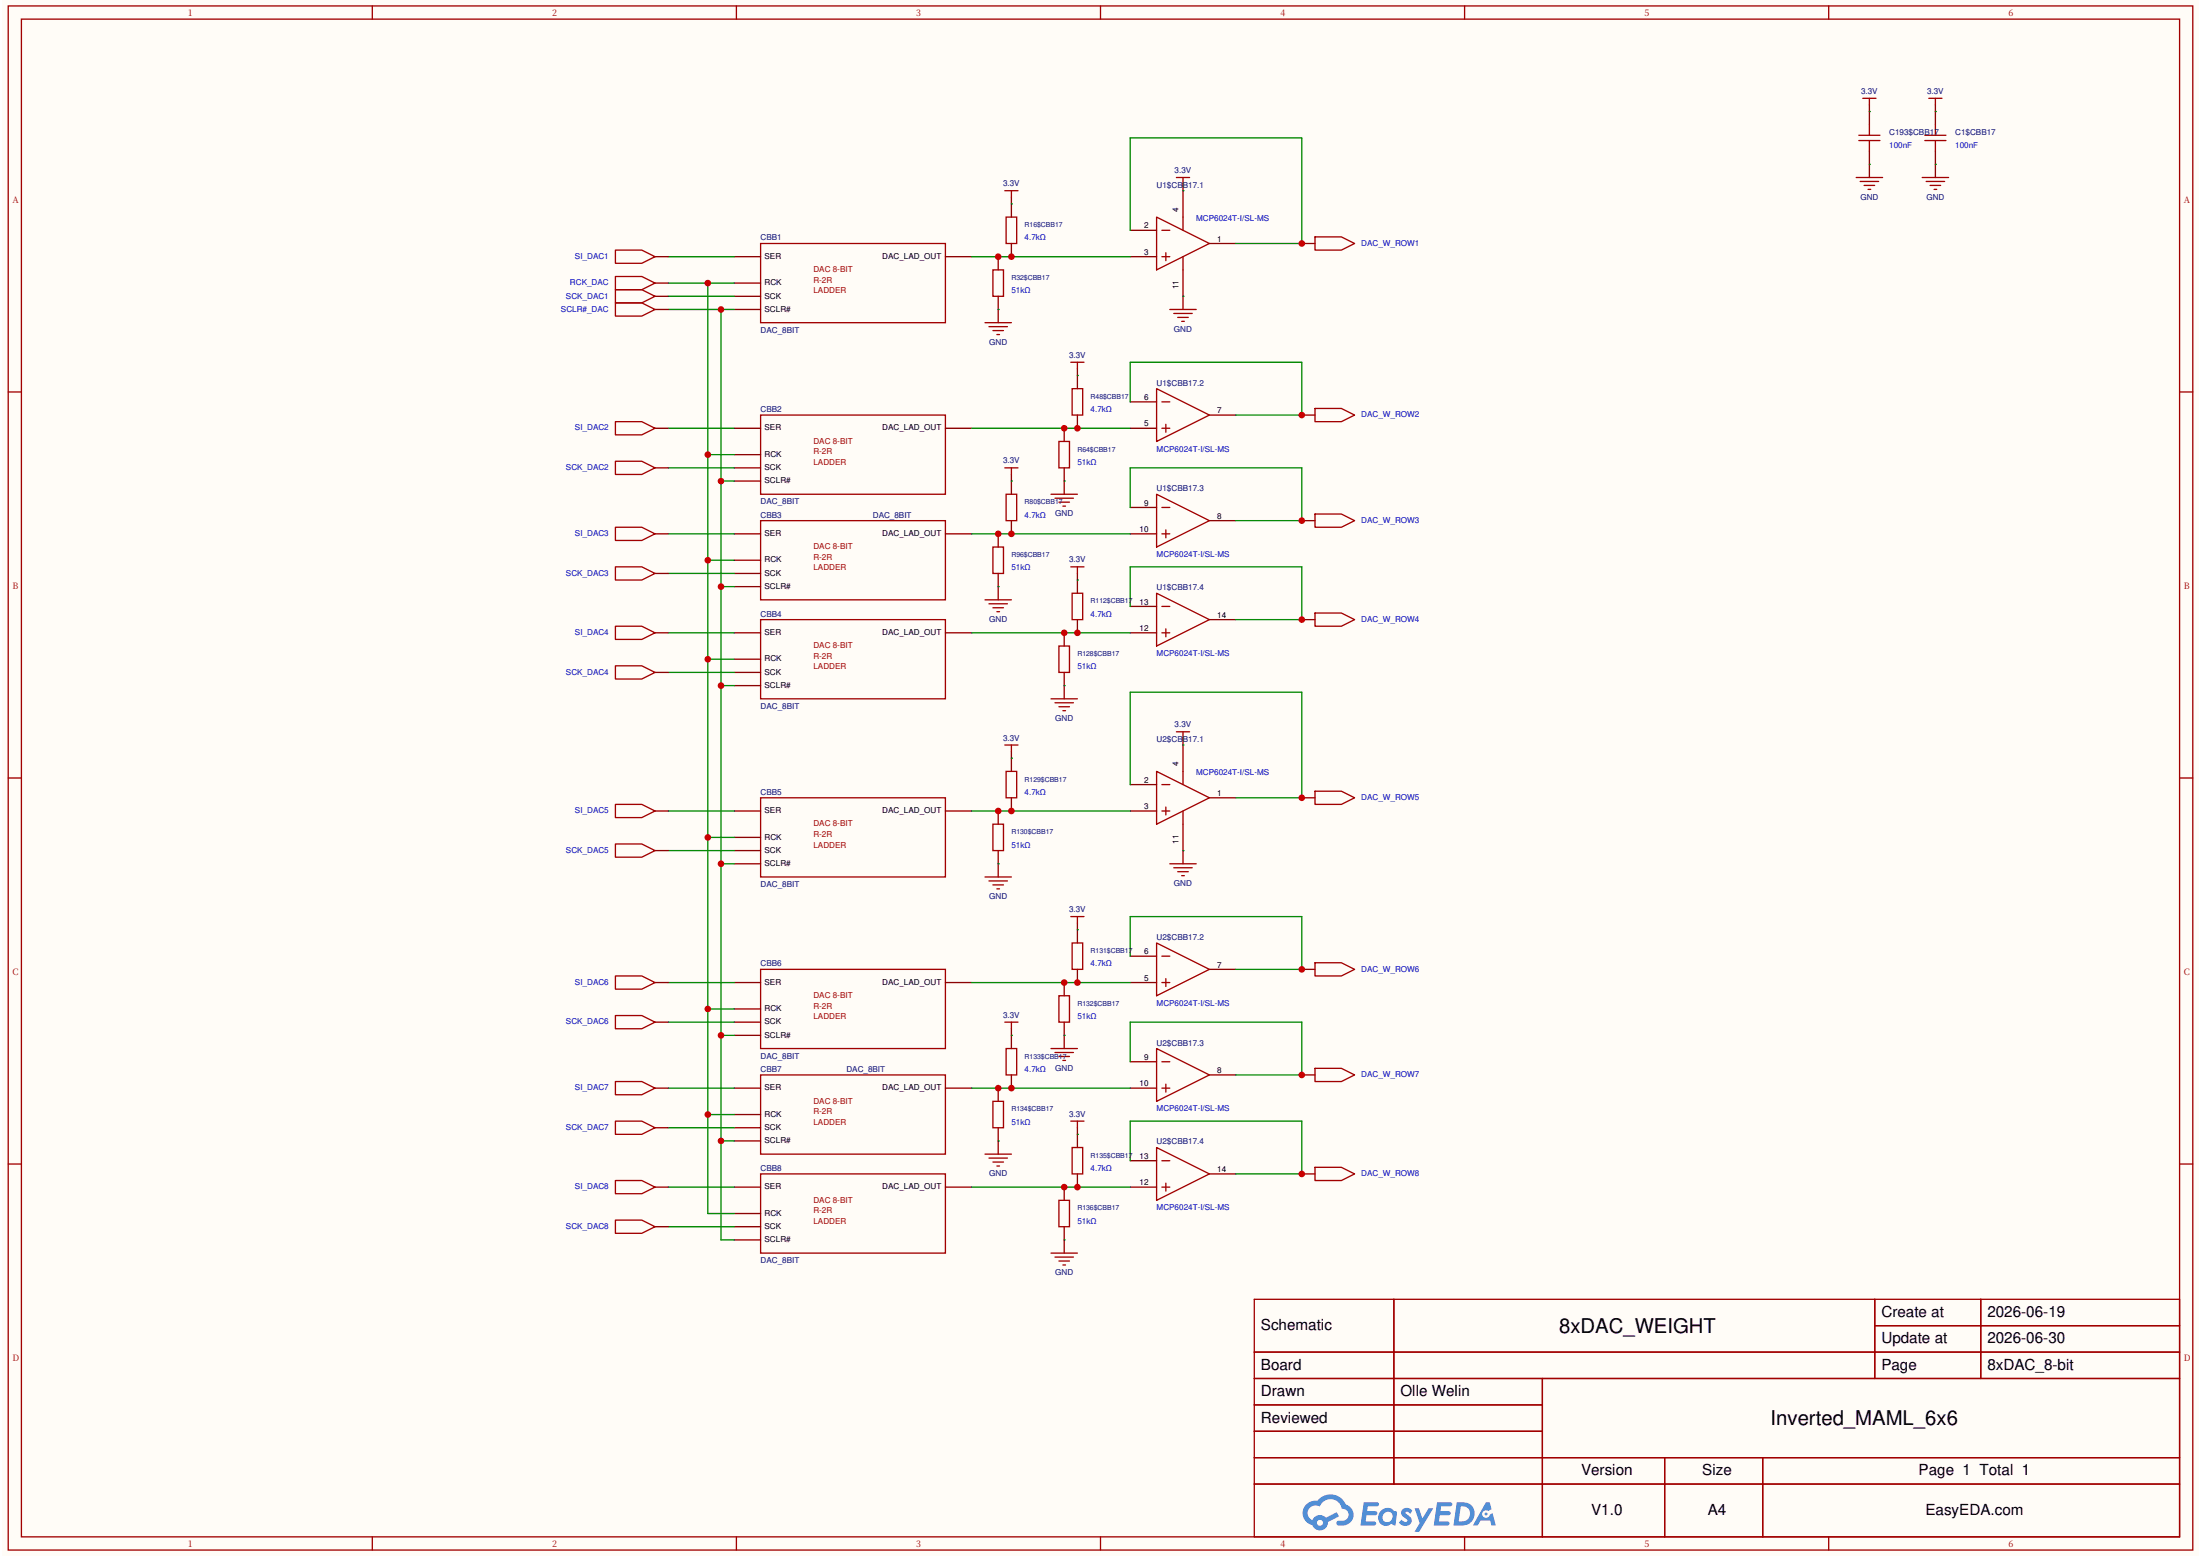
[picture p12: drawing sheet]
<svg xmlns="http://www.w3.org/2000/svg" width="297mm" height="210mm" viewBox="0 0 297 210" stroke-linecap="round" stroke-linejoin="round" font-family="sans-serif">
<path d="M.3 0h296.4v210h-296.4z" fill="#fffcf7"/>
<g fill="none" stroke="#a10000" stroke-width=".18">
<path d="M1.1 .8h294.8v208.4h-294.8zM2.9 2.6h291.2v204.8h-291.2zM50.2 .8v1.8M99.4 .8v1.8M148.5 .8v1.8M197.6 .8v1.8M246.8 .8v1.8M1.1 52.9h1.8M294.1 52.9h1.8M1.1 105h1.8M294.1 105h1.8M1.1 157.1h1.8"/>
<path d="M294.1 157.1h1.8M169.3 175.4h124.8v32h-124.8zM188.1 175.4v24.9M253 175.4v10.6M253 178.9h41.1M267.3 175.4v10.6M169.3 182.5h124.8M169.3 186h124.8M169.3 189.6h38.8M169.3 196.7h124.8M169.3 193.2h38.8M208.1 186v21.4"/>
<path d="M224.6 196.7v10.7M237.9 196.7v10.7M50.2 207.4v1.8M99.4 207.4v1.8M148.5 207.4v1.8M169.3 200.3h124.8M197.6 207.4v1.8M246.8 207.4v1.8"/>
</g>
<g fill="#5487ff">
<path d="M189.3 203.7l.5-.2a.91 .91 0 0 1 .8 .4l-.3 .4a.36 .36 0 0 0-.3-.3 .36 .36 0 0 0-.4 .2h.1a1.85 1.85 0 0 1 .8 1 .97 .97 0 0 1-.8 .7 .97 .97 0 0 1-.9-.4l.3-.4a.45 .45 0 0 0 .4 .3 .45 .45 0 0 0 .4-.2 1.98 1.98 0 0 1-.8-1z"/>
<path d="M190.9 203.6h.6l.4 1.3 .9-1.3h.6l-1.9 3.1h-.6l.7-1.1z"/>
<path d="M184 202.7h1.8a.28 .28 0 0 1 .3 .3 .28 .28 0 0 1-.3 .3h-1.2l-.1 .7h1.1h.2l.1 .2a.35 .35 0 0 1-.5 .3h-1l-.1 .8h.5a.87 .87 0 0 1 .9 .2 .27 .27 0 0 1-.3 .4h-1.8z"/>
<path d="M193.9 202.7h1.8a.28 .28 0 0 1 .3 .3 .28 .28 0 0 1-.3 .3h-1.2l-.1 .7h1.1l.3 .2a.35 .35 0 0 1-.5 .3h-1l-.1 .8h.5a.86 .86 0 0 1 .9 .2 .27 .27 0 0 1-.3 .4h-1.8z"/>
<path d="M200.5 202.7h.5l.3 1-.5 .2a.53 .53 0 0 0-.8 .2 .53 .53 0 0 0 .4 .8 .53 .53 0 0 0 .6-.5l.4-.2 .4 1.7h-.6l-.1-.7h-1.3l-.4 .7h-.7z"/>
<path d="M196.6 202.7l-.5 3.2h1a1.59 1.59 0 0 0 1.9-1.6 1.59 1.59 0 0 0-1.9-1.6zM197.1 203.3a1.05 1.05 0 0 1 1.3 1.1 1.05 1.05 0 0 1-1.4 .9h-.2z"/>
<path d="M186.3 204a1.11 1.11 0 0 0-.1 1.5 1.11 1.11 0 0 0 1.6 .1l.5 .3 .2-1.8-.1-.1-.3-.1a1.12 1.12 0 0 0-1.8 .1zM186.8 204.3a.67 .67 0 0 1 1-.1 .67 .67 0 0 1-.1 1 .67 .67 0 0 1-1 0 .67 .67 0 0 1 .1-.9z"/>
<path d="M176.3 203a1.66 1.66 0 0 0 .8 2.8 1.08 1.08 0 0 0 1.2 .7 1.08 1.08 0 0 0 .9-1.1l1.5-.8-.3-.5-1.5 .7a1.1 1.1 0 0 0-1.8 .4 1.05 1.05 0 0 1-.5-1.5 1.05 1.05 0 0 1 1.5-.4 1.56 1.56 0 0 1 1.6-1 1.56 1.56 0 0 1 1.4 1.3 .81 .81 0 0 1 .9 .8 .81 .81 0 0 1-.8 .8h-.5a.33 .33 0 0 0-.4 .3 .33 .33 0 0 0 .3 .4 1.52 1.52 0 0 0 1.8-.6 1.52 1.52 0 0 0-.2-1.9l-.6-.4a2.24 2.24 0 0 0-3.8-.5h-.3a1.79 1.79 0 0 0-1.2 .5zM177.7 205.5a.41 .41 0 0 1 .8 0 .41 .41 0 0 1-.8 0z"/>
<circle cx="200.5" cy="204.3" r=".2"/>
</g>
<g fill="none" stroke="#870000" stroke-width=".18">
<path d="M252.3 14.2v2.6M261.2 14.2v2.6M99.1 34.6h3.5M99.1 38.2h3.5M99.1 40h3.5M127.6 34.6h3.5M136.5 26.6v.9M152.5 31.1h3.6M152.5 34.6h3.6M159.6 24.8v4.5M159.6 36.4v5.4M163.2 32.9h3.6"/>
<path d="M252.3 20.4v3.6M261.2 20.4v3.6M99.1 57.8h3.5M99.1 41.8h3.5M127.6 57.8h3.5M134.7 41.8v1.8M145.4 49.8v.9M152.5 57.8h3.6M152.5 54.2h3.6M163.2 56h3.6M99.1 72h3.5M99.1 75.6h3.5"/>
<path d="M99.1 77.4h3.5M99.1 79.2h3.5M99.1 61.4h3.5M99.1 63.1h3.5M99.1 64.9h3.5M127.6 72h3.5M134.7 79.2v1.8M136.5 64v.9M143.6 64.9v1.8M145.4 77.4v.9M152.5 68.5h3.6M152.5 72h3.6"/>
<path d="M163.2 70.3h3.6M99.1 85.4h3.5M99.1 89h3.5M99.1 90.8h3.5M99.1 92.5h3.5M127.6 85.4h3.5M143.6 92.5v1.8M152.5 85.4h3.6M152.5 81.8h3.6M159.6 99.7v4.4M163.2 83.6h3.6M99.1 109.5h3.5"/>
<path d="M99.1 113h3.5M99.1 114.8h3.5M99.1 116.6h3.5M127.6 109.5h3.5M134.7 116.6v1.8M136.5 101.4v.9M152.5 105.9h3.6M152.5 109.5h3.6M159.6 111.2v5.4M163.2 107.7h3.6M99.1 132.6h3.5M99.1 136.2h3.5"/>
<path d="M99.1 138h3.5M99.1 139.7h3.5M127.6 132.6h3.5M136.5 138.8v.9M143.6 139.7v1.8M145.4 124.6v.9M152.5 132.6h3.6M152.5 129h3.6M163.2 130.8h3.6M99.1 146.9h3.5M99.1 150.4h3.5M99.1 152.2h3.5"/>
<path d="M99.1 154h3.5M127.6 146.9h3.5M134.7 154v1.8M145.4 152.2v.9M152.5 156.7h3.6M152.5 143.3h3.6M152.5 146.9h3.6M163.2 158.4h3.6M163.2 145.1h3.6M99.1 160.2h3.5M99.1 163.8h3.5M99.1 165.6h3.5"/>
<path d="M99.1 167.3h3.5M127.6 160.2h3.5M143.6 167.3v1.8M152.5 160.2h3.6"/>
</g>
<g fill="none" stroke="#a10000" stroke-width=".18">
<path d="M250.8 18.3h2.9M250.8 19h2.9M251.4 13.3h1.7M252.3 13.3v.9M252.3 16.8v1.5M252.3 19v1.4M259.7 18.3h2.9M259.7 19h2.9M260.3 13.3h1.7M261.2 13.3v.9M261.2 16.8v1.5M261.2 19v1.4"/>
<path d="M102.6 32.9h25v10.7h-25zM135.6 25.7h1.8M136.5 25.7v.9M156.1 29.3l7.1 3.6-7.1 3.5zM156.8 31.1h1.1M156.8 34.6h1.1M157.3 34.1v1.1M158.7 24h1.8M159.6 24v.8M159.6 29.3v1.8M159.6 34.6v1.8M250.5 24h3.5"/>
<path d="M251 24.5h2.5M251.5 25h1.5M252.1 25.6h.3M259.4 24h3.5M259.9 24.5h2.5M260.4 25h1.5M261 25.6h.3M102.6 56h25v10.7h-25zM132.9 43.6h3.6M133.4 44.1h2.5M134 44.6h1.4M134.5 45.2h.4"/>
<path d="M144.5 48.9h1.8M145.4 48.9v.9M156.1 52.5l7.1 3.5-7.1 3.6zM156.8 57.8h1.1M156.8 54.2h1.1M157.3 57.3v1M157.9 41.8h3.5M158.4 42.3h2.5M158.9 42.8h1.4M159.5 43.4h.3M102.6 70.3h25v10.7h-25zM135.6 63.1h1.8"/>
<path d="M136.5 63.1v.9M141.8 66.7h3.6M142.4 67.2h2.4M142.9 67.8h1.4M143.4 68.3h.4M144.5 76.5h1.8M145.4 76.5v.9M156.1 66.7l7.1 3.6-7.1 3.5zM156.8 72h1.1M156.8 68.5h1.1M157.3 71.5v1.1M102.6 83.6h25v10.7h-25z"/>
<path d="M132.9 81h3.6M133.4 81.5h2.5M134 82h1.4M134.5 82.6h.4M141.8 94.3h3.6M142.4 94.8h2.4M142.9 95.4h1.4M143.4 95.9h.4M156.1 80.1l7.1 3.5-7.1 3.6zM156.8 81.8h1.1M156.8 85.4h1.1M157.3 84.9v1"/>
<path d="M158.7 98.8h1.8M159.6 98.8v.9M102.6 107.7h25v10.7h-25zM132.9 118.4h3.6M133.4 118.9h2.5M134 119.4h1.4M134.5 120h.4M135.6 100.5h1.8M136.5 100.5v.9M156.1 104.1l7.1 3.6-7.1 3.5zM156.8 105.9h1.1M156.8 109.5h1.1"/>
<path d="M157.3 108.9v1.1M157.9 116.6h3.5M158.4 117.1h2.5M158.9 117.6h1.4M159.5 118.2h.3M159.6 104.1v1.8M159.6 109.5v1.7M102.6 130.8h25v10.7h-25zM135.6 138h1.8M136.5 138v.8M144.5 123.7h1.8M145.4 123.7v.9"/>
<path d="M156.1 127.3l7.1 3.5-7.1 3.6zM156.8 132.6h1.1M156.8 129h1.1M157.3 132.1v1M102.6 158.4h25v10.7h-25zM102.6 145.1h25v10.7h-25zM132.9 155.8h3.6M133.4 156.3h2.5M134 156.8h1.4M134.5 157.4h.4M141.8 141.5h3.6M142.4 142h2.4"/>
<path d="M142.9 142.6h1.4M143.4 143.1h.4M144.5 151.3h1.8M145.4 151.3v.9M156.1 154.9l7.1 3.5-7.1 3.6zM156.1 141.5l7.1 3.6-7.1 3.5zM156.8 156.7h1.1M156.8 146.9h1.1M156.8 143.3h1.1M157.3 146.3v1.1M157.3 159.7v1.1M141.8 169.1h3.6"/>
<path d="M142.4 169.7h2.4M142.9 170.2h1.4M143.4 170.7h.4M156.8 160.2h1.1"/>
</g>
<g fill="none" stroke="#008700" stroke-width=".18">
<path d="M252.3 15.1h.1M261.2 15.1h.1M90.2 38.2h8.9M95.5 38.2v125.6h3.6M131.1 34.6h21.4M152.5 31.1v-12.5h23.2v14.3h-8.9M159.6 40h.1M159.6 25.7h.1M252.3 22.2h.1M261.2 22.2h.1M131.1 57.8h21.4M152.5 54.2v-5.3h23.2v7.1h-8.9"/>
<path d="M95.5 75.6h3.6M95.5 61.4h3.6M131.1 72h21.4M152.5 68.5v-5.4h23.2v7.2h-8.9M95.5 89h3.6M131.1 85.4h21.4M152.5 81.8v-5.3h23.2v7.1h-8.9M95.5 113h3.6M131.1 109.5h21.4M152.5 105.9v-12.5h23.2v14.3h-8.9M159.6 114.8h.1M159.6 100.5h.1"/>
<path d="M95.5 136.2h3.6M131.1 132.6h21.4M152.5 129v-5.3h23.2v7.1h-8.9M95.5 150.4h3.6M131.1 146.9h21.4M152.5 143.3v-5.3h23.2v7.1h-8.9M152.5 156.7v-5.4h23.2v7.1h-8.9M131.1 160.2h21.4"/>
</g>
<g fill="#c00">
<circle cx="95.5" cy="150.4" r=".44"/>
<circle cx="95.5" cy="136.2" r=".44"/>
<circle cx="95.5" cy="113" r=".44"/>
<circle cx="95.5" cy="89" r=".45"/>
<circle cx="95.5" cy="75.6" r=".44"/>
<circle cx="95.5" cy="61.4" r=".44"/>
<circle cx="95.5" cy="38.2" r=".44"/>
</g>
<path d="M90.2 41.8h8.9M97.3 41.8v125.5h1.8M97.3 79.2h1.8M97.3 64.9h1.8M97.3 92.5h1.8M97.3 116.6h1.8M97.3 139.7h1.8M97.3 154h1.8" fill="none" stroke="#008700" stroke-width=".18"/>
<g fill="#c00">
<circle cx="97.3" cy="154" r=".44"/>
<circle cx="97.3" cy="139.7" r=".44"/>
<circle cx="97.3" cy="116.6" r=".44"/>
<circle cx="97.3" cy="92.5" r=".45"/>
<circle cx="97.3" cy="79.2" r=".45"/>
<circle cx="97.3" cy="64.9" r=".44"/>
<circle cx="97.3" cy="41.8" r=".44"/>
</g>
<g fill="none" stroke="#008700" stroke-width=".18">
<path d="M90.2 34.6h8.9M90.2 40h8.9M90.2 57.8h8.9M90.2 72h8.9M90.2 77.4h8.9M90.2 63.1h8.9M90.2 85.4h8.9M90.2 90.8h8.9M90.2 109.5h8.9M90.2 114.8h8.9M90.2 132.6h8.9M90.2 138h8.9"/>
<path d="M90.2 146.9h8.9M90.2 152.2h8.9M90.2 160.2h8.9M90.2 165.6h8.9"/>
</g>
<g fill="none" stroke="#870000" stroke-width=".18">
<path d="M88.4 34.6h1.8M88.4 40h1.8M88.4 38.2h1.8M136.5 27.5v1.8M136.5 32.9v1.7M88.4 57.8h1.8M88.4 41.8h1.8M88.4 72h1.8M88.4 63.1h1.8M88.4 77.4h1.8M88.4 85.4h1.8M88.4 90.8h1.8"/>
<path d="M88.4 109.5h1.8M88.4 114.8h1.8M88.4 132.6h1.8M88.4 138h1.8M88.4 146.9h1.8M88.4 152.2h1.8M88.4 160.2h1.8M88.4 165.6h1.8"/>
</g>
<g fill="none" stroke="#a10000" stroke-width=".18">
<path d="M83 33.8h3.6l1.8 .8-1.8 .9h-3.6zM83 39.1h3.6l1.8 .9-1.8 .9h-3.6zM83 37.3h3.6l1.8 .9-1.8 .9h-3.6zM83 56.9h3.6l1.8 .9-1.8 .9h-3.6zM83 40.9h3.6l1.8 .9-1.8 .9h-3.6zM83 71.2h3.6l1.8 .8-1.8 .9h-3.6zM83 62.3h3.6l1.8 .8-1.8 .9h-3.6zM83 76.5h3.6l1.8 .9-1.8 .9h-3.6zM83 84.5h3.6l1.8 .9-1.8 .9h-3.6zM83 89.9h3.6l1.8 .9-1.8 .8h-3.6zM83 108.6h3.6l1.8 .9-1.8 .8h-3.6zM83 113.9h3.6l1.8 .9-1.8 .9h-3.6z"/>
<path d="M83 131.7h3.6l1.8 .9-1.8 .9h-3.6zM83 137.1h3.6l1.8 .9-1.8 .8h-3.6zM83 146h3.6l1.8 .9-1.8 .8h-3.6zM83 159.3h3.6l1.8 .9-1.8 .9h-3.6zM83 151.3h3.6l1.8 .9-1.8 .9h-3.6zM83 164.7h3.6l1.8 .9-1.8 .9h-3.6z"/>
</g>
<circle cx="136.5" cy="34.6" r=".44" fill="#c00"/>
<path d="M135.8 29.3h1.4v3.6h-1.4z" fill="none" stroke="#a10000" stroke-width=".18"/>
<path d="M145.4 153.1v1.8M145.4 158.4v1.8" fill="none" stroke="#870000" stroke-width=".18"/>
<circle cx="145.4" cy="160.2" r=".44" fill="#c00"/>
<path d="M144.7 154.9h1.4v3.5h-1.4z" fill="none" stroke="#a10000" stroke-width=".18"/>
<path d="M145.4 125.5v1.8M145.4 130.8v1.8" fill="none" stroke="#870000" stroke-width=".18"/>
<circle cx="145.4" cy="132.6" r=".44" fill="#c00"/>
<path d="M144.7 127.3h1.4v3.5h-1.4z" fill="none" stroke="#a10000" stroke-width=".18"/>
<path d="M145.4 50.7v1.8M145.4 56v1.8" fill="none" stroke="#870000" stroke-width=".18"/>
<circle cx="145.4" cy="57.8" r=".45" fill="#c00"/>
<path d="M144.7 52.5h1.4v3.5h-1.4z" fill="none" stroke="#a10000" stroke-width=".18"/>
<path d="M136.5 139.7v1.8M136.5 145.1v1.8" fill="none" stroke="#870000" stroke-width=".18"/>
<circle cx="136.5" cy="146.9" r=".44" fill="#c00"/>
<path d="M135.8 141.5h1.4v3.6h-1.4z" fill="none" stroke="#a10000" stroke-width=".18"/>
<path d="M145.4 78.3v1.8M145.4 83.6v1.8" fill="none" stroke="#870000" stroke-width=".18"/>
<circle cx="145.4" cy="85.4" r=".44" fill="#c00"/>
<path d="M144.7 80.1h1.4v3.5h-1.4z" fill="none" stroke="#a10000" stroke-width=".18"/>
<path d="M136.5 64.9v1.8M136.5 70.3v1.7" fill="none" stroke="#870000" stroke-width=".18"/>
<circle cx="136.5" cy="72" r=".44" fill="#c00"/>
<path d="M135.8 66.7h1.4v3.6h-1.4z" fill="none" stroke="#a10000" stroke-width=".18"/>
<path d="M136.5 102.3v1.8M136.5 107.7v1.8" fill="none" stroke="#870000" stroke-width=".18"/>
<circle cx="136.5" cy="109.5" r=".44" fill="#c00"/>
<path d="M135.8 104.1h1.4v3.6h-1.4z" fill="none" stroke="#a10000" stroke-width=".18"/>
<path d="M136.5 27.5h.1M145.4 50.7h.1M136.5 64.9h.1M145.4 78.3h.1M136.5 102.3h.1M136.5 139.7h.1M145.4 125.5h.1M145.4 153.1h.1" fill="none" stroke="#008700" stroke-width=".18"/>
<path d="M143.6 160.2v1.8" fill="none" stroke="#870000" stroke-width=".18"/>
<circle cx="143.6" cy="160.2" r=".45" fill="#c00"/>
<path d="M143.6 132.6v1.8M143.6 165.6v1.7" fill="none" stroke="#870000" stroke-width=".18"/>
<path d="M142.9 162h1.4v3.6h-1.4z" fill="none" stroke="#a10000" stroke-width=".18"/>
<circle cx="143.6" cy="132.6" r=".45" fill="#c00"/>
<path d="M143.6 138v1.7M134.7 146.9v1.7" fill="none" stroke="#870000" stroke-width=".18"/>
<path d="M142.9 134.4h1.4v3.6h-1.4z" fill="none" stroke="#a10000" stroke-width=".18"/>
<circle cx="134.7" cy="146.9" r=".45" fill="#c00"/>
<path d="M134.7 72v1.8M134.7 152.2v1.8" fill="none" stroke="#870000" stroke-width=".18"/>
<path d="M134 148.6h1.4v3.6h-1.4z" fill="none" stroke="#a10000" stroke-width=".18"/>
<circle cx="134.7" cy="72" r=".44" fill="#c00"/>
<path d="M134.7 77.4v1.8M134.7 109.5v1.7" fill="none" stroke="#870000" stroke-width=".18"/>
<path d="M134 73.8h1.4v3.6h-1.4z" fill="none" stroke="#a10000" stroke-width=".18"/>
<circle cx="134.7" cy="109.5" r=".45" fill="#c00"/>
<path d="M143.6 85.4v1.8M134.7 114.8v1.8" fill="none" stroke="#870000" stroke-width=".18"/>
<path d="M134 111.2h1.4v3.6h-1.4z" fill="none" stroke="#a10000" stroke-width=".18"/>
<circle cx="143.6" cy="85.4" r=".45" fill="#c00"/>
<path d="M143.6 57.8v1.8M143.6 90.8v1.7" fill="none" stroke="#870000" stroke-width=".18"/>
<path d="M142.9 87.2h1.4v3.6h-1.4z" fill="none" stroke="#a10000" stroke-width=".18"/>
<circle cx="143.6" cy="57.8" r=".45" fill="#c00"/>
<path d="M134.7 34.6v1.8M143.6 63.1v1.8" fill="none" stroke="#870000" stroke-width=".18"/>
<path d="M142.9 59.6h1.4v3.5h-1.4z" fill="none" stroke="#a10000" stroke-width=".18"/>
<circle cx="134.7" cy="34.6" r=".45" fill="#c00"/>
<path d="M134.7 40v1.8M175.7 32.9h1.7" fill="none" stroke="#870000" stroke-width=".18"/>
<path d="M134 36.4h1.4v3.6h-1.4z" fill="none" stroke="#a10000" stroke-width=".18"/>
<path d="M134.7 41.8h.1M134.7 79.2h.1M143.6 64.9h.1M143.6 92.5h.1M134.7 116.6h.1M143.6 139.7h.1M134.7 154h.1M143.6 167.3h.1" fill="none" stroke="#008700" stroke-width=".18"/>
<circle cx="175.7" cy="32.9" r=".45" fill="#c00"/>
<path d="M177.4 32h3.6l1.8 .9-1.8 .9h-3.6z" fill="none" stroke="#a10000" stroke-width=".18"/>
<path d="M175.7 56h1.7" fill="none" stroke="#870000" stroke-width=".18"/>
<circle cx="175.7" cy="56" r=".45" fill="#c00"/>
<path d="M177.4 55.1h3.6l1.8 .9-1.8 .9h-3.6z" fill="none" stroke="#a10000" stroke-width=".18"/>
<path d="M175.7 70.3h1.7" fill="none" stroke="#870000" stroke-width=".18"/>
<circle cx="175.7" cy="70.3" r=".44" fill="#c00"/>
<path d="M177.4 69.4h3.6l1.8 .9-1.8 .9h-3.6z" fill="none" stroke="#a10000" stroke-width=".18"/>
<path d="M175.7 83.6h1.7" fill="none" stroke="#870000" stroke-width=".18"/>
<circle cx="175.7" cy="83.6" r=".44" fill="#c00"/>
<path d="M177.4 82.7h3.6l1.8 .9-1.8 .9h-3.6z" fill="none" stroke="#a10000" stroke-width=".18"/>
<path d="M175.7 107.7h1.7" fill="none" stroke="#870000" stroke-width=".18"/>
<circle cx="175.7" cy="107.7" r=".45" fill="#c00"/>
<path d="M177.4 106.8h3.6l1.8 .9-1.8 .9h-3.6z" fill="none" stroke="#a10000" stroke-width=".18"/>
<path d="M175.7 130.8h1.7" fill="none" stroke="#870000" stroke-width=".18"/>
<circle cx="175.7" cy="130.8" r=".44" fill="#c00"/>
<path d="M177.4 129.9h3.6l1.8 .9-1.8 .9h-3.6z" fill="none" stroke="#a10000" stroke-width=".18"/>
<path d="M175.7 145.1h1.7" fill="none" stroke="#870000" stroke-width=".18"/>
<circle cx="175.7" cy="145.1" r=".45" fill="#c00"/>
<path d="M177.4 144.2h3.6l1.8 .9-1.8 .9h-3.6z" fill="none" stroke="#a10000" stroke-width=".18"/>
<path d="M175.7 158.4h1.7" fill="none" stroke="#870000" stroke-width=".18"/>
<circle cx="175.7" cy="158.4" r=".45" fill="#c00"/>
<path d="M177.4 157.5h3.6l1.8 .9-1.8 .9h-3.6z" fill="none" stroke="#a10000" stroke-width=".18"/>
<g font-size="2.7">
<text x="210.4" y="179.9">8xDAC_WEIGHT</text>
<text x="238.9" y="192.3">Inverted_MAML_6x6</text>
</g>
<g font-size="2.1">
<text x="170.1" y="179.5">Schematic</text>
<text x="253.9" y="177.8">Create at</text>
<text x="268.2" y="177.8">2026-06-19</text>
<text x="170.1" y="184.9">Board</text>
<text x="253.9" y="181.3">Update at</text>
<text x="253.9" y="184.9">Page</text>
<text x="268.2" y="181.3">2026-06-30</text>
<text x="268.2" y="184.9">8xDAC_8-bit</text>
<text x="170.1" y="188.4">Drawn</text>
<text x="189" y="188.4">Olle Welin</text>
<text x="170.1" y="192">Reviewed</text>
<text x="213.3" y="199.1">Version</text>
<text x="229.7" y="199.1">Size</text>
<text x="258.9" y="199.1">Page 1 Total 1</text>
<text x="214.7" y="204.5">V1.0</text>
<text x="230.4" y="204.5">A4</text>
<text x="259.8" y="204.5">EasyEDA.com</text>
</g>
<g font-size="1.2" fill="#a00000">
<text x="25.4" y="2.2">1</text>
<text x="74.5" y="2.2">2</text>
<text x="123.6" y="2.2">3</text>
<text x="172.8" y="2.2">4</text>
<text x="221.9" y="2.2">5</text>
<text x="271" y="2.2">6</text>
<text x="1.7" y="27.4">A</text>
<text x="294.7" y="27.4">A</text>
<text x="1.7" y="79.5">B</text>
<text x="294.7" y="79.5">B</text>
<text x="1.7" y="131.6">C</text>
<text x="294.7" y="131.6">C</text>
<text x="1.7" y="183.7">D</text>
<text x="294.7" y="183.7">D</text>
<text x="25.4" y="208.8">1</text>
<text x="74.5" y="208.8">2</text>
<text x="123.6" y="208.8">3</text>
<text x="172.8" y="208.8">4</text>
<text x="221.9" y="208.8">5</text>
<text x="271" y="208.8">6</text>
</g>
<g font-size="1.1" fill="#000080">
<text x="251.1" y="12.7">3.3V</text>
<text x="260" y="12.7">3.3V</text>
<text x="158.5" y="23.4">3.3V</text>
<text x="254.9" y="18.2">C193$CBB17</text>
<text x="263.8" y="18.2">C1$CBB17</text>
<text x="135.3" y="25.1">3.3V</text>
<text x="156.1" y="25.3">U1$CBB17.1</text>
<text x="251" y="26.9">GND</text>
<text x="259.9" y="26.9">GND</text>
<text x="102.6" y="32.5">CBB1</text>
<text x="102.6" y="44.9">DAC_8BIT</text>
<text x="133.5" y="46.5">GND</text>
<text x="158.4" y="44.7">GND</text>
<text x="144.3" y="48.3">3.3V</text>
<text x="156.1" y="52">U1$CBB17.2</text>
<text x="102.6" y="55.6">CBB2</text>
<text x="135.3" y="62.6">3.3V</text>
<text x="102.6" y="69.9">CBB3</text>
<text x="102.6" y="68.1">DAC_8BIT</text>
<text x="117.8" y="69.9">DAC_8BIT</text>
<text x="142.4" y="69.7">GND</text>
<text x="156.1" y="66.3">U1$CBB17.3</text>
<text x="144.3" y="75.9">3.3V</text>
<text x="102.6" y="83.2">CBB4</text>
<text x="133.5" y="83.9">GND</text>
<text x="156.1" y="79.7">U1$CBB17.4</text>
<text x="102.6" y="95.7">DAC_8BIT</text>
<text x="135.3" y="100">3.3V</text>
<text x="142.4" y="97.3">GND</text>
<text x="156.1" y="100.1">U2$CBB17.1</text>
<text x="158.5" y="98.2">3.3V</text>
<text x="102.6" y="107.3">CBB5</text>
<text x="102.6" y="119.7">DAC_8BIT</text>
<text x="158.4" y="119.6">GND</text>
<text x="133.5" y="121.3">GND</text>
<text x="144.3" y="123.1">3.3V</text>
<text x="102.6" y="130.4">CBB6</text>
<text x="156.1" y="126.9">U2$CBB17.2</text>
<text x="135.3" y="137.4">3.3V</text>
<text x="102.6" y="142.9">DAC_8BIT</text>
<text x="156.1" y="141.1">U2$CBB17.3</text>
<text x="102.6" y="144.7">CBB7</text>
<text x="114.2" y="144.7">DAC_8BIT</text>
<text x="142.4" y="144.5">GND</text>
<text x="144.3" y="150.7">3.3V</text>
<text x="156.1" y="154.5">U2$CBB17.4</text>
<text x="102.6" y="158">CBB8</text>
<text x="133.5" y="158.7">GND</text>
<text x="102.6" y="170.5">DAC_8BIT</text>
<text x="142.4" y="172.1">GND</text>
</g>
<g font-size="1.1" fill="#00f">
<text x="254.9" y="20">100nF</text>
<text x="263.8" y="20">100nF</text>
<text x="161.4" y="29.8">MCP6024T-I/SL-MS</text>
<text x="77.6" y="34.9">SI_DAC1</text>
<text x="138.3" y="32.5">4.7kΩ</text>
<text x="183.7" y="33.2">DAC_W_ROW1</text>
<text x="76.4" y="40.3">SCK_DAC1</text>
<text x="76.9" y="38.5">RCK_DAC</text>
<text x="136.5" y="39.6">51kΩ</text>
<text x="75.7" y="42.1">SCLR#_DAC</text>
<text x="77.6" y="58.1">SI_DAC2</text>
<text x="147.2" y="55.6">4.7kΩ</text>
<text x="183.7" y="56.3">DAC_W_ROW2</text>
<text x="76.4" y="63.4">SCK_DAC2</text>
<text x="145.4" y="62.7">51kΩ</text>
<text x="156.1" y="61">MCP6024T-I/SL-MS</text>
<text x="138.3" y="69.9">4.7kΩ</text>
<text x="183.7" y="70.6">DAC_W_ROW3</text>
<text x="76.4" y="77.7">SCK_DAC3</text>
<text x="77.6" y="72.4">SI_DAC3</text>
<text x="136.5" y="77">51kΩ</text>
<text x="156.1" y="75.2">MCP6024T-I/SL-MS</text>
<text x="147.2" y="83.2">4.7kΩ</text>
<text x="183.7" y="83.9">DAC_W_ROW4</text>
<text x="77.6" y="85.7">SI_DAC4</text>
<text x="156.1" y="88.6">MCP6024T-I/SL-MS</text>
<text x="76.4" y="91.1">SCK_DAC4</text>
<text x="145.4" y="90.3">51kΩ</text>
<text x="138.3" y="107.3">4.7kΩ</text>
<text x="161.4" y="104.6">MCP6024T-I/SL-MS</text>
<text x="183.7" y="108">DAC_W_ROW5</text>
<text x="77.6" y="109.8">SI_DAC5</text>
<text x="76.4" y="115.1">SCK_DAC5</text>
<text x="136.5" y="114.4">51kΩ</text>
<text x="147.2" y="130.4">4.7kΩ</text>
<text x="183.7" y="131.1">DAC_W_ROW6</text>
<text x="77.6" y="132.9">SI_DAC6</text>
<text x="145.4" y="137.5">51kΩ</text>
<text x="156.1" y="135.8">MCP6024T-I/SL-MS</text>
<text x="76.4" y="138.3">SCK_DAC6</text>
<text x="77.6" y="147.2">SI_DAC7</text>
<text x="138.3" y="144.7">4.7kΩ</text>
<text x="183.7" y="145.4">DAC_W_ROW7</text>
<text x="76.4" y="152.5">SCK_DAC7</text>
<text x="136.5" y="151.8">51kΩ</text>
<text x="156.1" y="150">MCP6024T-I/SL-MS</text>
<text x="77.6" y="160.5">SI_DAC8</text>
<text x="147.2" y="158">4.7kΩ</text>
<text x="183.7" y="158.7">DAC_W_ROW8</text>
<text x="76.4" y="165.9">SCK_DAC8</text>
<text x="145.4" y="165.1">51kΩ</text>
<text x="156.1" y="163.4">MCP6024T-I/SL-MS</text>
</g>
<g font-size="1.1">
<text x="159" y="28.6" transform="rotate(-90 159 28.6)">4</text>
<text x="103.2" y="34.9">SER</text>
<text x="119.1" y="34.9">DAC_LAD_OUT</text>
<text x="154.4" y="30.8">2</text>
<text x="154.4" y="34.4">3</text>
<text x="164.3" y="32.6">1</text>
<text x="103.2" y="38.5">RCK</text>
<text x="103.2" y="40.3">SCK</text>
<text x="159" y="39.1" transform="rotate(-90 159 39.1)">11</text>
<text x="103.2" y="42.1">SCLR#</text>
<text x="154.4" y="54">6</text>
<text x="103.2" y="58.1">SER</text>
<text x="119.1" y="58.1">DAC_LAD_OUT</text>
<text x="154.4" y="57.6">5</text>
<text x="164.3" y="55.8">7</text>
<text x="103.2" y="61.7">RCK</text>
<text x="103.2" y="63.4">SCK</text>
<text x="103.2" y="65.2">SCLR#</text>
<text x="153.8" y="71.8">10</text>
<text x="154.4" y="68.2">9</text>
<text x="164.3" y="70">8</text>
<text x="103.2" y="72.4">SER</text>
<text x="103.2" y="75.9">RCK</text>
<text x="103.2" y="77.7">SCK</text>
<text x="119.1" y="72.4">DAC_LAD_OUT</text>
<text x="103.2" y="79.5">SCLR#</text>
<text x="153.8" y="81.6">13</text>
<text x="164.3" y="83.4">14</text>
<text x="103.2" y="85.7">SER</text>
<text x="103.2" y="89.3">RCK</text>
<text x="119.1" y="85.7">DAC_LAD_OUT</text>
<text x="153.8" y="85.2">12</text>
<text x="103.2" y="91.1">SCK</text>
<text x="103.2" y="92.8">SCLR#</text>
<text x="154.4" y="105.6">2</text>
<text x="159" y="103.4" transform="rotate(-90 159 103.4)">4</text>
<text x="164.3" y="107.4">1</text>
<text x="103.2" y="109.8">SER</text>
<text x="103.2" y="113.3">RCK</text>
<text x="119.1" y="109.8">DAC_LAD_OUT</text>
<text x="154.4" y="109.2">3</text>
<text x="159" y="113.9" transform="rotate(-90 159 113.9)">11</text>
<text x="103.2" y="115.1">SCK</text>
<text x="103.2" y="116.9">SCLR#</text>
<text x="154.4" y="128.8">6</text>
<text x="164.3" y="130.6">7</text>
<text x="103.2" y="132.9">SER</text>
<text x="103.2" y="136.5">RCK</text>
<text x="119.1" y="132.9">DAC_LAD_OUT</text>
<text x="154.4" y="132.4">5</text>
<text x="103.2" y="138.3">SCK</text>
<text x="103.2" y="140">SCLR#</text>
<text x="154.4" y="143">9</text>
<text x="103.2" y="147.2">SER</text>
<text x="119.1" y="147.2">DAC_LAD_OUT</text>
<text x="153.8" y="146.6">10</text>
<text x="164.3" y="144.8">8</text>
<text x="103.2" y="150.7">RCK</text>
<text x="103.2" y="152.5">SCK</text>
<text x="103.2" y="154.3">SCLR#</text>
<text x="103.2" y="160.5">SER</text>
<text x="119.1" y="160.5">DAC_LAD_OUT</text>
<text x="153.8" y="160">12</text>
<text x="153.8" y="156.4">13</text>
<text x="164.3" y="158.2">14</text>
<text x="103.2" y="164.1">RCK</text>
<text x="103.2" y="165.9">SCK</text>
<text x="103.2" y="167.6">SCLR#</text>
</g>
<g font-size="1.1" fill="#a00000">
<text x="109.8" y="36.7">DAC 8-BIT</text>
<text x="109.8" y="38.2">R-2R</text>
<text x="109.8" y="39.6">LADDER</text>
<text x="109.8" y="59.9">DAC 8-BIT</text>
<text x="109.8" y="61.3">R-2R</text>
<text x="109.8" y="62.7">LADDER</text>
<text x="109.8" y="74.1">DAC 8-BIT</text>
<text x="109.8" y="75.6">R-2R</text>
<text x="109.8" y="77">LADDER</text>
<text x="109.8" y="87.5">DAC 8-BIT</text>
<text x="109.8" y="88.9">R-2R</text>
<text x="109.8" y="90.3">LADDER</text>
<text x="109.8" y="111.5">DAC 8-BIT</text>
<text x="109.8" y="113">R-2R</text>
<text x="109.8" y="114.4">LADDER</text>
<text x="109.8" y="134.7">DAC 8-BIT</text>
<text x="109.8" y="136.1">R-2R</text>
<text x="109.8" y="137.5">LADDER</text>
<text x="109.8" y="148.9">DAC 8-BIT</text>
<text x="109.8" y="150.4">R-2R</text>
<text x="109.8" y="151.8">LADDER</text>
<text x="109.8" y="162.3">DAC 8-BIT</text>
<text x="109.8" y="163.7">R-2R</text>
<text x="109.8" y="165.1">LADDER</text>
</g>
<g font-size=".9" fill="#000080">
<text x="138.3" y="30.7">R16$CBB17</text>
<text x="136.5" y="37.8">R32$CBB17</text>
<text x="147.2" y="53.8">R48$CBB17</text>
<text x="145.4" y="61">R64$CBB17</text>
<text x="138.3" y="68.1">R80$CBB17</text>
<text x="136.5" y="75.2">R96$CBB17</text>
<text x="147.2" y="81.4">R112$CBB17</text>
<text x="145.4" y="88.6">R128$CBB17</text>
<text x="138.3" y="105.5">R129$CBB17</text>
<text x="136.5" y="112.6">R130$CBB17</text>
<text x="147.2" y="128.6">R131$CBB17</text>
<text x="145.4" y="135.8">R132$CBB17</text>
<text x="138.3" y="142.9">R133$CBB17</text>
<text x="136.5" y="150">R134$CBB17</text>
<text x="147.2" y="156.2">R135$CBB17</text>
<text x="145.4" y="163.4">R136$CBB17</text>
</g>
</svg>
